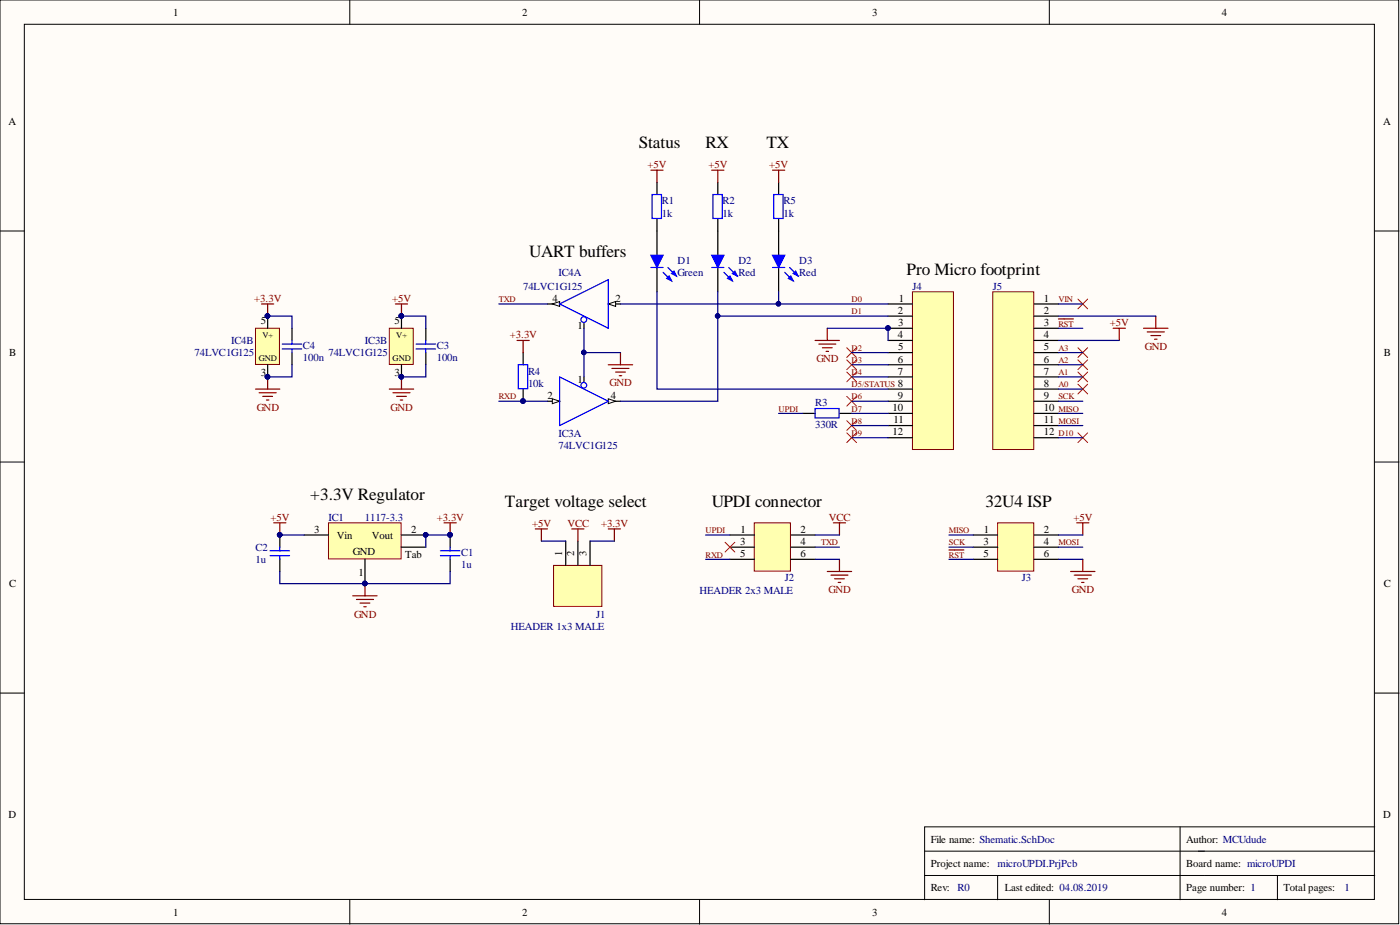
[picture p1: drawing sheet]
<svg xmlns="http://www.w3.org/2000/svg" width="292mm" height="193mm" viewBox="0 0 292 193" stroke-linecap="round" stroke-linejoin="round" font-family="sans-serif">
<g fill="#fffcf8" stroke="#000" stroke-width=".21">
<path d="M0 0h291.8v192.7h-291.8z"/>
<path d="M5.1 5.1h281.7v182.5h-281.7z"/>
</g>
<g fill="none" stroke="#000" stroke-width=".21">
<path d="M73 0v5.1M146 0v5.1M218.9 0v5.1M0 48.2h5.1M286.8 48.2h5.1M0 96.4h5.1M286.8 96.4h5.1M0 144.6h5.1M286.8 144.6h5.1M192.9 177.6h93.9M246.2 172.5v15.2M286.8 172.5h-93.9v15.2"/>
<path d="M73 187.7v5.1M146 187.7v5.1M192.9 182.6h93.9M208.1 182.6v5.1M218.9 187.7v5.1M266.5 182.6v5.1"/>
</g>
<path d="M190.4 60.9h8.5v32.9h-8.5z" fill="#ffffb0" stroke="#800000" stroke-width=".21"/>
<path d="M185.3 63.4h5.1M185.3 65.9h5.1M185.3 68.5h5.1M185.3 71h5.1M185.3 73.6h5.1M185.3 76.1h5.1M185.3 78.6h5.1M185.3 81.2h5.1M185.3 83.7h5.1M185.3 86.2h5.1M185.3 88.8h5.1M185.3 91.3h5.1" fill="none" stroke="#000" stroke-width=".25"/>
<circle cx="185.3" cy="68.4" r=".47" fill="#000080" stroke="#000080" stroke-width=".21"/>
<path d="M207.1 60.9h8.6v32.9h-8.6z" fill="#ffffb0" stroke="#800000" stroke-width=".21"/>
<path d="M215.8 63.4h5M215.8 65.9h5M215.8 68.5h5M215.8 71h5M215.8 73.6h5M215.8 76.1h5M215.8 78.6h5M215.8 81.2h5M215.8 83.7h5M215.8 86.2h5M215.8 88.8h5M215.8 91.3h5" fill="none" stroke="#000" stroke-width=".25"/>
<g fill="none" stroke="#800000" stroke-width=".25">
<path d="M170.1 71h5M170.8 71.8h3.6M171.6 72.5h2M172.4 73.3h.5M172.6 68.5v2.5M220.8 66.5h2M222.9 66.5h1.1M232.3 68.5h2.5M233.5 68.5v2.5M238.6 68.5h5.1M239.4 69.2h3.5M240.1 70h2.1"/>
<path d="M240.9 70.8h.5M241.1 65.9v2.6"/>
</g>
<path d="M208.1 109.1h7.6v10h-7.6z" fill="#ffffb0" stroke="#800000" stroke-width=".21"/>
<path d="M203.1 111.6h5M203.1 114.1h5M203.1 116.7h5M215.8 111.6h5M215.8 114.1h5M215.8 116.7h5" fill="none" stroke="#000" stroke-width=".25"/>
<path d="M198 114.7h2M200.1 114.7h1M223.4 119.2h5.1M224.1 120h3.6M224.6 109.1h2.6M225.9 109.1v2.5M225.9 116.7v2.5M224.9 120.7h2M225.7 121.5h.5" fill="none" stroke="#800000" stroke-width=".25"/>
<path d="M157.4 109.1h7.5v10h-7.5z" fill="#ffffb0" stroke="#800000" stroke-width=".21"/>
<path d="M149.8 48.2v5.1M149.8 55.8v5.1M167.5 86.2h2.6M175.1 86.2h2.6M152.3 111.6h5.1M152.3 114.1h5.1M152.3 116.7h5.1M165 111.6h5.1M165 114.1h5.1M165 116.7h5.1" fill="none" stroke="#000" stroke-width=".25"/>
<path d="M172.6 119.2h5.1M173.4 120h3.5M173.9 109.1h2.5M175.1 109.1v2.5M175.1 116.7v2.5M174.1 120.7h2.1M174.9 121.5h.5" fill="none" stroke="#800000" stroke-width=".25"/>
<path d="M170.1 85.2h5v2h-5z" fill="none" stroke="#00f" stroke-width=".25"/>
<path d="M148.5 53.3h2.5l-1.2 2.5z" fill="#00f"/>
<path d="M148.5 53.3h2.5l-1.2 2.5zM151 56.8l1.8 1.8M152 55.8l1.8 1.8" fill="none" stroke="#00f" stroke-width=".25"/>
<path d="M151.8 58.1l.5-.5 .5 1z" fill="#00f"/>
<path d="M151.8 58.1l.5-.5 .5 1z" fill="none" stroke="#00f" stroke-width=".25"/>
<path d="M152.8 57.1l.5-.5 .5 1z" fill="#00f"/>
<path d="M148.5 55.8h2.5M152.8 57.1l.5-.5 .5 1z" fill="none" stroke="#00f" stroke-width=".25"/>
<path d="M162.5 48.2v5.1M162.5 55.8v5.1" fill="none" stroke="#000" stroke-width=".25"/>
<path d="M161.2 53.3h2.5l-1.2 2.5z" fill="#00f"/>
<path d="M161.2 53.3h2.5l-1.2 2.5zM163.7 56.8l1.8 1.8M164.7 55.8l1.8 1.8" fill="none" stroke="#00f" stroke-width=".25"/>
<path d="M164.5 58.1l.5-.5 .5 1z" fill="#00f"/>
<path d="M164.5 58.1l.5-.5 .5 1z" fill="none" stroke="#00f" stroke-width=".25"/>
<path d="M165.5 57.1l.5-.5 .5 1z" fill="#00f"/>
<path d="M161.2 55.8h2.5M165.5 57.1l.5-.5 .5 1z" fill="none" stroke="#00f" stroke-width=".25"/>
<path d="M137.1 48.2v5.1M137.1 55.8v5.1" fill="none" stroke="#000" stroke-width=".25"/>
<path d="M135.8 53.3h2.5l-1.2 2.5z" fill="#00f"/>
<path d="M135.8 53.3h2.5l-1.2 2.5zM138.3 56.8l1.8 1.8M139.4 55.8l1.7 1.8" fill="none" stroke="#00f" stroke-width=".25"/>
<path d="M139.1 58.1l.5-.5 .5 1z" fill="#00f"/>
<path d="M139.1 58.1l.5-.5 .5 1z" fill="none" stroke="#00f" stroke-width=".25"/>
<path d="M140.1 57.1l.5-.5 .5 1z" fill="#00f"/>
<path d="M135.8 55.8h2.5M136.1 40.6h1.9v5h-1.9zM140.1 57.1l.5-.5 .5 1zM148.7 40.6h2v5h-2zM161.4 40.6h2v5h-2z" fill="none" stroke="#00f" stroke-width=".25"/>
<path d="M137.1 38v2.6M149.8 38v2.6M162.5 38v2.6M137.1 45.7v2.5M149.8 45.7v2.5M162.5 45.7v2.5" fill="none" stroke="#000" stroke-width=".25"/>
<path d="M135.8 35.5h2.5M137.1 35.5v2.5M148.5 35.5h2.5M149.8 35.5v2.5M161.2 35.5h2.5M162.5 35.5v2.5" fill="none" stroke="#800000" stroke-width=".25"/>
<g fill="none" stroke="#f00" stroke-width=".21">
<path d="M176.7 77.6l2 2M176.7 75.1l2 2M176.7 72.5l2 2.1M178.7 77.6l-2 2M178.7 75.1l-2 2M178.7 72.5l-2 2.1M224.9 62.4l2 2M224.9 72.5l2 2.1M224.9 75.1l2 2M224.9 77.6l2 2M226.9 62.4l-2 2M226.9 72.5l-2 2.1"/>
<path d="M226.9 75.1l-2 2M226.9 77.6l-2 2M176.7 90.3l2 2M176.7 87.8l2 2M176.7 82.7l2 2M178.7 87.8l-2 2M178.7 90.3l-2 2M178.7 82.7l-2 2M224.9 80.2l2 2M224.9 90.3l2 2M226.9 80.2l-2 2M226.9 90.3l-2 2"/>
<path d="M151.3 113.1l2 2.1M153.3 113.1l-2 2.1"/>
</g>
<path d="M115.5 118h10.1v8.5h-10.1z" fill="#ffffb0" stroke="#800000" stroke-width=".21"/>
<path d="M126.9 83.7h2.6M118 112.9v5.1M120.6 112.9v5.1M123.1 112.9v5.1" fill="none" stroke="#000" stroke-width=".25"/>
<path d="M126.9 83.2l1.5 .5-1.5 .5z" fill="#fffcf8"/>
<path d="M126.9 83.2l1.5 .5-1.5 .5z" fill="none" stroke="#000" stroke-width=".21"/>
<path d="M121.8 78.6v1M114.2 83.7h2.6" fill="none" stroke="#000" stroke-width=".25"/>
<path d="M115.2 83.2l1.6 .5-1.6 .5z" fill="#fffcf8"/>
<path d="M115.2 83.2l1.6 .5-1.6 .5z" fill="none" stroke="#000" stroke-width=".21"/>
<g fill="none" stroke="#00f" stroke-width=".25">
<path d="M116.8 78.6l10.1 5.1-10.1 5.1z"/>
<circle cx="121.8" cy="80.4" r=".6"/>
</g>
<path d="M53.3 68.5h5v7.5h-5z" fill="#ffffb0" stroke="#800000" stroke-width=".21"/>
<path d="M55.8 65.9v2.6M55.8 76.1v2.5M114.2 63.4h2.6" fill="none" stroke="#000" stroke-width=".25"/>
<g fill="#000080" stroke="#000080" stroke-width=".21">
<circle cx="55.8" cy="65.9" r=".47"/>
<circle cx="55.8" cy="78.6" r=".47"/>
</g>
<path d="M115.2 63.4l1.6-.5v1z" fill="#fffcf8"/>
<path d="M115.2 63.4l1.6-.5v1z" fill="none" stroke="#000" stroke-width=".21"/>
<path d="M121.8 67.5v1M126.9 63.4h2.6" fill="none" stroke="#000" stroke-width=".25"/>
<path d="M126.9 63.4l1.5-.5v1z" fill="#fffcf8"/>
<path d="M126.9 63.4l1.5-.5v1z" fill="none" stroke="#000" stroke-width=".21"/>
<g fill="none" stroke="#00f" stroke-width=".25">
<path d="M116.8 63.4l10.1-5.1v10.2z"/>
<circle cx="121.8" cy="66.7" r=".6"/>
</g>
<path d="M81.2 68.5h5v7.5h-5z" fill="#ffffb0" stroke="#800000" stroke-width=".21"/>
<path d="M60.9 68.5v2.5M60.9 73.6v2.5M83.8 65.9v2.6M83.8 76.1v2.5M88.8 68.5v2.5M88.8 73.6v2.5M109.1 73.6v2.5M109.1 81.2v2.5" fill="none" stroke="#000" stroke-width=".25"/>
<g fill="#000080" stroke="#000080" stroke-width=".21">
<circle cx="83.7" cy="65.9" r=".47"/>
<circle cx="83.7" cy="78.6" r=".47"/>
<circle cx="109.1" cy="83.7" r=".47"/>
<circle cx="55.8" cy="65.9" r=".47"/>
<circle cx="55.8" cy="78.6" r=".47"/>
</g>
<g fill="none" stroke="#800000" stroke-width=".25">
<path d="M54.6 63.4h2.5M55.8 63.4v2.5M55.8 78.6v2.6M82.5 63.4h2.5M83.8 63.4v2.5M83.8 78.6v2.6M107.9 71h2.5M109.1 71v2.6M126.9 76.1h5.1M127.7 76.9h3.5M128.4 77.6h2.1M129.2 78.4h.5"/>
<path d="M129.5 73.6v2.5M53.3 81.2h5.1M54.1 81.9h3.5M54.8 82.7h2.1M55.6 83.5h.5M81.2 81.2h5.1M82 81.9h3.5M82.8 82.7h2M83.5 83.5h.5"/>
</g>
<path d="M58.9 71.8h4.1M58.9 72.8h4.1M60.9 71v.8M60.9 72.8v.8M86.8 71.8h4.1M86.8 72.8h4.1M88.8 71v.8M88.8 72.8v.8M108.1 76.1h2v5h-2z" fill="none" stroke="#00f" stroke-width=".25"/>
<path d="M68.5 109.1h15.2v7.5h-15.2z" fill="#ffffb0" stroke="#800000" stroke-width=".21"/>
<path d="M58.4 111.6v2.5M58.4 116.7v2.5M63.5 111.6h5M76.2 116.7v5.1M83.8 111.6h5M83.8 114.1h5M93.9 111.6v2.5M93.9 116.7v2.5" fill="none" stroke="#000" stroke-width=".25"/>
<g fill="#000080" stroke="#000080" stroke-width=".21">
<circle cx="76.1" cy="121.7" r=".47"/>
<circle cx="88.8" cy="111.6" r=".47"/>
<circle cx="93.9" cy="111.6" r=".47"/>
<circle cx="58.3" cy="111.6" r=".47"/>
<circle cx="162.4" cy="63.4" r=".47"/>
<circle cx="149.7" cy="65.9" r=".47"/>
<circle cx="83.7" cy="65.9" r=".47"/>
<circle cx="83.7" cy="78.6" r=".47"/>
<circle cx="121.8" cy="73.5" r=".47"/>
<circle cx="109.1" cy="83.7" r=".47"/>
<circle cx="55.8" cy="65.9" r=".47"/>
<circle cx="55.8" cy="78.6" r=".47"/>
<circle cx="185.3" cy="68.4" r=".47"/>
</g>
<path d="M56.4 114.9h4M56.4 115.9h4M58.4 114.1v.8M58.4 115.9v.8M91.9 114.9h4M91.9 115.9h4M93.9 114.1v.8M93.9 115.9v.8" fill="none" stroke="#00f" stroke-width=".25"/>
<g fill="none" stroke="#800000" stroke-width=".25">
<path d="M57.1 109.1h2.6M58.4 109.1v2.5M92.6 109.1h2.6M93.9 109.1v2.5M111.7 110.3h2.5M113 110.3v2.6M119.3 110.3h2.5M120.6 110.3v2.6M126.9 110.3h2.6M128.2 110.3v2.6M73.6 124.3h5.1M74.4 125.1h3.5"/>
<path d="M75.1 125.8h2.1M75.9 126.6h.5M76.2 121.8v2.5"/>
</g>
<g fill="none" stroke="#000080" stroke-width=".25">
<path d="M55.8 65.9h5.1v2.6M60.9 76.1v2.5h-5.1M83.8 65.9h5v2.6M88.8 76.1v2.5h-5M104.1 63.4h10.1M121.8 68.5v10.1M121.8 73.6h7.7M129.5 63.4h33M137.1 60.9v20.3h48.2M149.8 60.9v5M162.5 60.9v2.5h22.8M172.6 68.5h12.7v2.5"/>
<path d="M177.7 78.6h7.6M177.7 73.6h7.6M177.7 76.1h7.6M185.3 65.9h-35.5v17.8h-20.3M220.8 78.6h5.1M220.8 63.4h5.1M220.8 73.6h5.1M220.8 76.1h5.1M220.8 71h12.7M220.8 65.9h20.3M220.8 68.5h5.1M104.1 83.7h10.1"/>
<path d="M162.5 86.2h5M177.7 83.7h7.6M177.7 88.8h7.6M177.7 91.3h7.6M177.7 86.2h7.6M220.8 83.7h5.1M220.8 88.8h5.1M220.8 91.3h5.1M220.8 81.2h5.1M220.8 86.2h5.1M58.4 119.2v2.6h35.5v-2.6M58.4 111.6h5.1"/>
<path d="M93.9 111.6h-5.1v2.5M113 112.9h5M123.1 112.9h5.1M147.2 111.6h5.1M147.2 116.7h5.1M170.1 111.6h5M170.1 114.1h5M170.1 116.7h5M198 111.6h5.1M198 114.1h5.1M198 116.7h5.1M220.8 111.6h5.1"/>
<path d="M220.8 114.1h5.1M220.8 116.7h5.1"/>
</g>
<g font-size="3.6">
<text x="133.3" y="30.8">Status</text>
<text x="147.2" y="30.8">RX</text>
<text x="159.9" y="30.8">TX</text>
<text x="110.4" y="53.7">UART buffers</text>
<text x="189.1" y="57.5">Pro Micro footprint</text>
<text x="64.7" y="104.4">+3.3V Regulator</text>
<text x="105.3" y="105.7">Target voltage select</text>
<text x="148.5" y="105.7">UPDI connector</text>
<text x="205.6" y="105.7">32U4 ISP</text>
</g>
<g font-size="2.2">
<text x="36.1" y="3.3">1</text>
<text x="108.9" y="3.3">2</text>
<text x="182" y="3.3">3</text>
<text x="254.9" y="3.3">4</text>
<text x="1.8" y="26.1">A</text>
<text x="288.6" y="26.1">A</text>
<text x="115.2" y="62.9">4</text>
<text x="128.4" y="62.9">2</text>
<text x="187.3" y="65.5">2</text>
<text x="187.5" y="62.9">1</text>
<text x="217.8" y="62.9">1</text>
<text x="217.8" y="65.5">2</text>
<text x="54.4" y="67.6">5</text>
<text x="82.3" y="67.6">5</text>
<text x="120.5" y="68.7">1</text>
<text x="187.3" y="70.6">4</text>
<text x="187.4" y="68">3</text>
<text x="217.8" y="68">3</text>
<text x="217.8" y="70.6">4</text>
<text x="1.9" y="74.3">B</text>
<text x="187.3" y="75.6">6</text>
<text x="187.4" y="73.1">5</text>
<text x="217.8" y="73.1">5</text>
<text x="217.8" y="75.6">6</text>
<text x="288.7" y="74.3">B</text>
<text x="54.4" y="78.3">3</text>
<text x="82.3" y="78.3">3</text>
<text x="114.2" y="83.2">2</text>
<text x="120.5" y="79.9">1</text>
<text x="127.4" y="83.2">4</text>
<text x="187.3" y="78.2">7</text>
<text x="187.3" y="80.7">8</text>
<text x="187.3" y="83.2">9</text>
<text x="217.8" y="78.2">7</text>
<text x="217.8" y="80.7">8</text>
<text x="217.8" y="83.2">9</text>
<text x="186.2" y="85.8">10</text>
<text x="186.4" y="88.3">11</text>
<text x="217.8" y="85.8">10</text>
<text x="217.8" y="88.3">11</text>
<text x="186.2" y="90.8">12</text>
<text x="217.8" y="90.8">12</text>
<text x="65.6" y="111.1">3</text>
<text x="70.3" y="112.4">Vin</text>
<text x="77.6" y="112.4">Vout</text>
<text x="85.8" y="111.1">2</text>
<text x="154.4" y="113.7">3</text>
<text x="154.5" y="111.1">1</text>
<text x="167" y="111.1">2</text>
<text x="167" y="113.7">4</text>
<text x="205.2" y="113.7">3</text>
<text x="205.3" y="111.1">1</text>
<text x="217.8" y="111.1">2</text>
<text x="217.8" y="113.7">4</text>
<text x="73.6" y="115.7">GND</text>
<text x="84.5" y="116.5">Tab</text>
<text x="117.3" y="115.9" transform="rotate(-90 117.3 115.9)">1</text>
<text x="119.8" y="115.9" transform="rotate(-90 119.8 115.9)">2</text>
<text x="122.4" y="115.9" transform="rotate(-90 122.4 115.9)">3</text>
<text x="154.4" y="116.2">5</text>
<text x="167" y="116.2">6</text>
<text x="205.2" y="116.2">5</text>
<text x="217.8" y="116.2">6</text>
<text x="1.9" y="122.5">C</text>
<text x="74.8" y="120.2">1</text>
<text x="288.7" y="122.5">C</text>
<text x="1.8" y="170.7">D</text>
<text x="288.6" y="170.7">D</text>
<text x="194.2" y="175.8">File name: Shematic.SchDoc</text>
<text x="247.5" y="175.8">Author: MCUdude</text>
<text x="194.2" y="186">Rev:</text>
<text x="194.2" y="180.9">Project name:</text>
<text x="209.7" y="186">Last edited: 04.08.2019</text>
<text x="247.5" y="186">Page number: 1</text>
<text x="247.5" y="180.9">Board name: microUPDI</text>
<text x="267.8" y="186">Total pages:</text>
<text x="36.1" y="191">1</text>
<text x="108.9" y="191">2</text>
<text x="182" y="191">3</text>
<text x="254.9" y="191">4</text>
</g>
<g font-size="2.2" fill="#800000">
<text x="135.1" y="35">+5V</text>
<text x="147.8" y="35">+5V</text>
<text x="160.5" y="35">+5V</text>
<text x="53.1" y="62.9">+3.3V</text>
<text x="81.8" y="62.9">+5V</text>
<text x="106.4" y="70.6">+3.3V</text>
<text x="231.6" y="68">+5V</text>
<text x="170.3" y="75.5">GND</text>
<text x="238.9" y="73">GND</text>
<text x="127.2" y="80.6">GND</text>
<text x="53.6" y="85.7">GND</text>
<text x="81.5" y="85.7">GND</text>
<text x="56.4" y="108.6">+5V</text>
<text x="91.1" y="108.6">+3.3V</text>
<text x="111" y="109.9">+5V</text>
<text x="118.4" y="109.9">VCC</text>
<text x="125.4" y="109.9">+3.3V</text>
<text x="173" y="108.6">VCC</text>
<text x="224" y="108.6">+5V</text>
<text x="172.9" y="123.7">GND</text>
<text x="223.6" y="123.7">GND</text>
<text x="73.9" y="128.8">GND</text>
</g>
<g font-size="2.2" fill="#000080">
<text x="138.1" y="45.2">1k</text>
<text x="138.1" y="42.6">R1</text>
<text x="150.8" y="45.2">1k</text>
<text x="150.8" y="42.6">R2</text>
<text x="163.5" y="45.2">1k</text>
<text x="163.5" y="42.6">R5</text>
<text x="116.5" y="57.6">IC4A</text>
<text x="141.4" y="55.1">D1</text>
<text x="141.4" y="57.6">Green</text>
<text x="154.1" y="55.1">D2</text>
<text x="154.1" y="57.6">Red</text>
<text x="166.8" y="55.1">D3</text>
<text x="166.8" y="57.6">Red</text>
<text x="109.1" y="60.4">74LVC1G125</text>
<text x="190.4" y="60.4">J4</text>
<text x="207.1" y="60.4">J5</text>
<text x="48.2" y="71.8">IC4B</text>
<text x="76.2" y="71.8">IC3B</text>
<text x="40.6" y="74.4">74LVC1G125</text>
<text x="63.2" y="75.4">100n</text>
<text x="63.2" y="72.8">C4</text>
<text x="68.5" y="74.4">74LVC1G125</text>
<text x="91.1" y="75.4">100n</text>
<text x="91.1" y="72.8">C3</text>
<text x="110.2" y="80.7">10k</text>
<text x="110.2" y="78.2">R4</text>
<text x="170.1" y="89.3">330R</text>
<text x="170.1" y="84.8">R3</text>
<text x="116.5" y="91.1">IC3A</text>
<text x="116.5" y="93.6">74LVC1G125</text>
<text x="68.5" y="108.6">IC1</text>
<text x="76.2" y="108.6">1117-3.3</text>
<text x="53.3" y="117.5">1u</text>
<text x="53.3" y="114.9">C2</text>
<text x="96.2" y="118.5">1u</text>
<text x="96.2" y="116">C1</text>
<text x="146" y="123.8">HEADER 2x3 MALE</text>
<text x="163.7" y="121.3">J2</text>
<text x="213.2" y="121.3">J3</text>
<text x="106.6" y="131.4">HEADER 1x3 MALE</text>
<text x="124.4" y="128.9">J1</text>
<text x="199.8" y="186">R0</text>
<text x="208.1" y="180.9">microUPDI.PrjPcb</text>
<text x="280.5" y="186">1</text>
</g>
<g font-size="1.8" fill="#800000">
<text x="104.1" y="63">TXD</text>
<text x="177.7" y="63">D0</text>
<text x="177.7" y="65.6">D1</text>
<text x="220.8" y="63">VIN</text>
<text x="220.8" y="68.1">RST</text>
<text x="177.7" y="73.2">D2</text>
<text x="177.7" y="75.7">D3</text>
<text x="220.8" y="75.7">A2</text>
<text x="220.8" y="73.2">A3</text>
<text x="104.1" y="83.3">RXD</text>
<text x="177.7" y="78.3">D4</text>
<text x="177.7" y="80.8">D5/STATUS</text>
<text x="177.7" y="83.3">D6</text>
<text x="220.8" y="83.3">SCK</text>
<text x="220.8" y="80.8">A0</text>
<text x="220.8" y="78.3">A1</text>
<text x="162.5" y="85.9">UPDI</text>
<text x="177.7" y="88.4">D8</text>
<text x="177.7" y="85.9">D7</text>
<text x="220.8" y="88.4">MOSI</text>
<text x="220.8" y="85.9">MISO</text>
<text x="177.7" y="90.9">D9</text>
<text x="220.8" y="90.9">D10</text>
<text x="147.2" y="111.2">UPDI</text>
<text x="171.3" y="113.8">TXD</text>
<text x="198" y="111.2">MISO</text>
<text x="198" y="113.8">SCK</text>
<text x="220.8" y="113.8">MOSI</text>
<text x="147.2" y="116.3">RXD</text>
<text x="198" y="116.3">RST</text>
</g>
<g font-size="1.8">
<text x="54.8" y="70.6">V+</text>
<text x="82.7" y="70.6">V+</text>
<text x="54" y="75.2">GND</text>
<text x="81.9" y="75.2">GND</text>
</g>
</svg>
